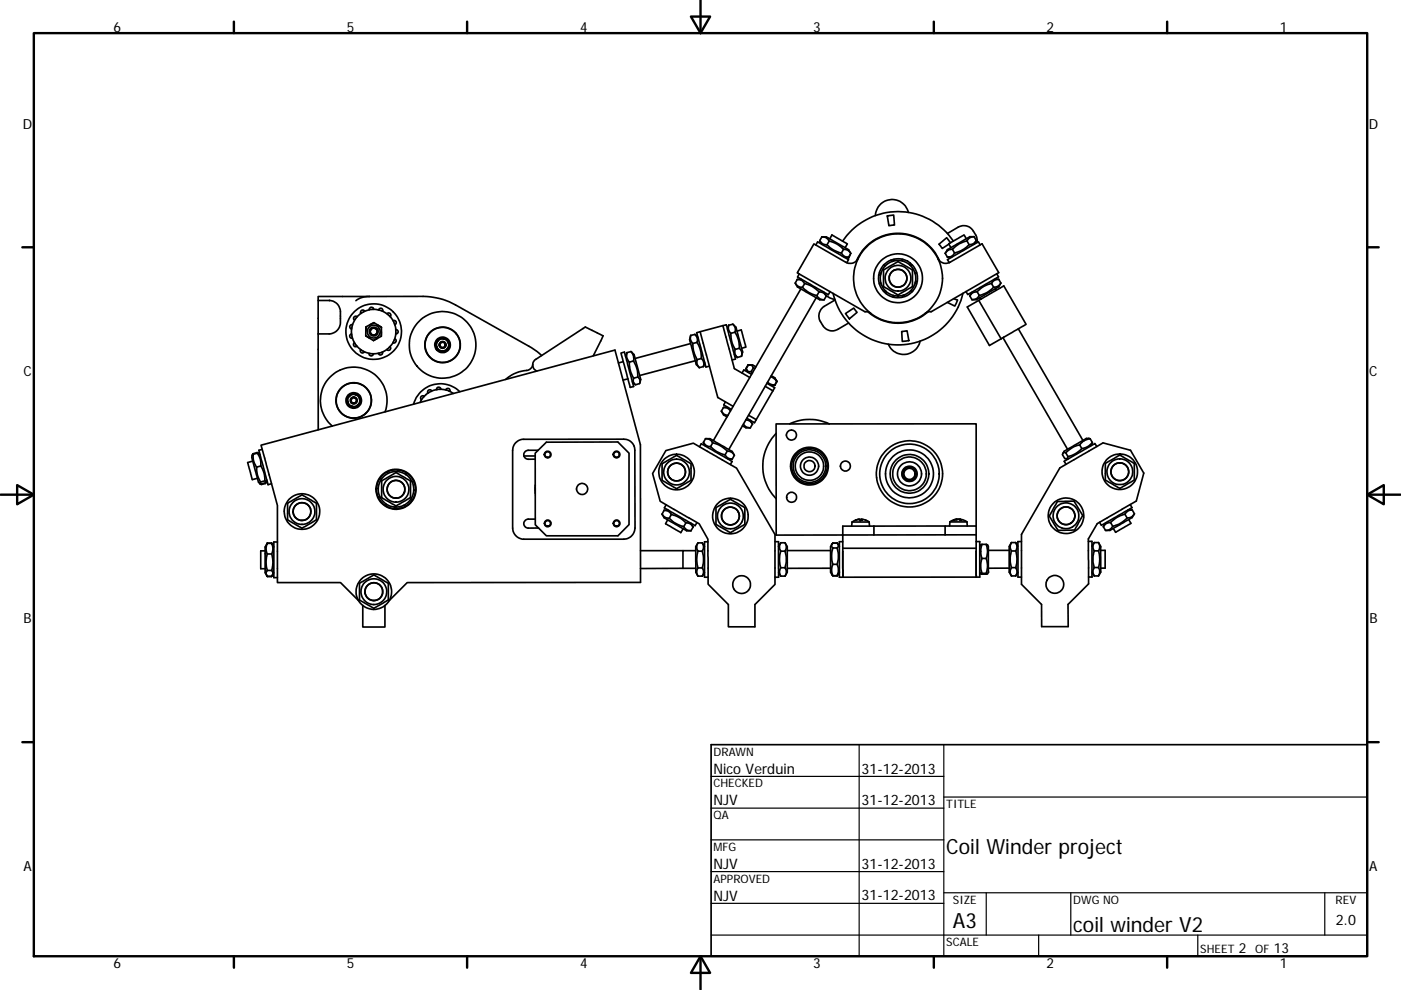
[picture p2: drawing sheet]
<svg xmlns="http://www.w3.org/2000/svg" width="297mm" height="210mm" viewBox="0 0 297 210" stroke-linecap="round" stroke-linejoin="round" font-family="sans-serif">
<g fill="none" stroke="#000" stroke-width=".36">
<path d="M169 59.3a1.53 1.53 0 0 1 1.6 .9M169 59.3h1M169 59.3l-.4 .7M169.5 58.1l-.4 .7 3.2 1.8 3.3 1.9 .4-.7M173 52l.4-.7 1.6 .9 4.9 2.9-.4 .6M173.8 51l.6 .7 .9 .2M173.8 51l.5 .8M174.2 50.2l1.1 .1 4.6 2.7 .5 .8M174.2 50.2l-.4 .8M174.2 50.2h.2a1.49 1.49 0 0 1 1.4 .9M175.3 51.9l.4 .3a5.9 5.9 0 0 0 2.7 1.5M175.8 51.1l-.5 .8"/>
<path d="M175.8 51.1l1.7 .7 1.4 1.1M175.9 50.7l.5-.9 3 1.8 .3 .1-.5 .9M178.4 53.7l.1 .2a1.54 1.54 0 0 0 1.4 .7M178.9 52.9l-.5 .8M178.9 52.9h.2a1.55 1.55 0 0 1 1.3 .9M179 54.6h.9M180.3 54l-.5 1M180.4 53.8l-.5 .8M181.6 55.3a9.6 9.6 0 0 1 8.8-5.8 9.6 9.6 0 0 1 8.8 5.8M182 54.8a1.89 1.89 0 0 1-2.7 .8l-6.7-3.9-3.6 6.2 14.3 8.2h.7l.6 .4M186.5 57.8l.3 .3M186.7 58.3l-.4 .1"/>
<path d="M187.3 56.3l.4 .1M187.3 57.3l2.7-1.6a.48 .48 0 0 1 .8 0l2.2 1.3a.61 .61 0 0 1 .5 1v2.3a.61 .61 0 0 1-.7 .9l-2 1.1a.48 .48 0 0 1-.8 0l-2.2-1.3a.62 .62 0 0 1-.5-.9zM187.4 56.1l.1 .2M188.1 45.8l1.4-.2 .1 2.1-1.1 .2zM188.9 55.2l.3 .3M189.5 55l-.1 .4M191.2 55l.2 .4M191.4 55l-.1 .1M192.6 45.1a3.5 3.5 0 0 0-3.8-2.8 3.5 3.5 0 0 0-3.2 3.4M193 55.8l-.1 .4M193.5 56.3h-.5M194 60l.3 .3"/>
<path d="M194.2 57.9h.2M194.3 57.7l-.3 .3M194.5 59.6l-.4 .2M198.8 54.8a1.89 1.89 0 0 0 2.7 .8l6.7-3.9 3.5 6.1-14.2 8.3h-.7l-.6 .4M200.4 53.7l.5 .8M200.9 49.5l2.3-1.3a2.33 2.33 0 0 1 3.2 .8l.7 1.3v1.2M200.9 54.5h.9M201.5 51.5l-.8-1.1-1.6 1.4 .7 .9 1.4-.9M201.9 52.9h-.1a1.62 1.62 0 0 0-1.4 .8M201.9 52.9l.5 .8M202.1 51.1a14.1 14.1 0 0 0-23.5 .1M202.4 53.7l-.2 .3a1.36 1.36 0 0 1-1.3 .5"/>
<path d="M204.9 50.7l-.5-.9-3.3 1.9 .5 .8M205 51.1l-.5 .1a6.3 6.3 0 0 0-2.6 1.7M205 51.1l.5 .8M205.5 51.9l-1.8 1.3-1.3 .5M206.5 50.2h-.9l-4.7 2.7-.5 .8M206.5 50.2l-.8 .2-.7 .7M206.5 50.2l.5 .8M207 51l-.5 .8M207 51l-.2 .2a1.53 1.53 0 0 1-1.3 .7M207.8 51.9l-.4-.6-6.2 3.6-.3 .2 .4 .6M210.8 59.2h.9M211.3 58.1l.4 .6-1.6 1-4.9 2.8-.4-.7"/>
<path d="M211.7 59.2l-.5 .1a1.45 1.45 0 0 0-1 .8M211.7 59.2l.5 .8M67.5 70.8v20.4M69.8 63.7h-2.3v7.1M69.9 63.7h-.1a2.72 2.72 0 0 1 2.4 3.3 3.8 3.8 0 0 1-1 3.3l-1.1 .5h-2.6M74.5 70.8a.47 .47 0 0 0-.3 .6 .47 .47 0 0 0 .5 .3M74.8 68.9a.48 .48 0 0 0-.6 .3 .48 .48 0 0 0 .4 .6M75.1 72.7a.48 .48 0 0 0-.1 .6 .48 .48 0 0 0 .7 .1M75.7 67.2a.48 .48 0 0 0-.6 .1 .48 .48 0 0 0 .1 .6M76.5 74.1a.47 .47 0 0 0 .1 .7 .47 .47 0 0 0 .7-.2M77.3 66a.47 .47 0 0 0-.6-.2 .47 .47 0 0 0-.2 .7M77.6 69.3l1.7-.9 1.6 1v1.9l-1.7 .9-1.6-1z"/>
<path d="M77.6 71.2l.7 .5M77.6 69.3v1M78.2 74.9a.47 .47 0 0 0 .5 .6 .47 .47 0 0 0 .5-.5M78.3 62.9a3.9 3.9 0 0 0-2.8 .9M78.3 62.9h-10.8v.8M78.3 62.9h11.4a14.3 14.3 0 0 1 6.9 1.8l16.1 9.1 2.1 1.6M79.2 65.6a.47 .47 0 0 0-.5-.4 .47 .47 0 0 0-.4 .5M79.3 68.5l-.8 .4M80 71.8l-.8 .4M80.1 68.9l.8 .5M80.2 65.7a.49 .49 0 0 1 .6-.3 .49 .49 0 0 1 .4 .6M80.9 70.4l-.1 .9"/>
<path d="M81.1 74.7a.47 .47 0 0 1-.3 .6 .47 .47 0 0 1-.6-.4M82.1 66.5a.47 .47 0 0 1 .6 0 .47 .47 0 0 1 0 .7M82.7 73.5a.47 .47 0 0 1 0 .7 .47 .47 0 0 1-.7-.1M83.4 68a.47 .47 0 0 1 .6 .3 .47 .47 0 0 1-.3 .6M83.7 71.8a.48 .48 0 0 1 .2 .7 .48 .48 0 0 1-.6 .2M83.9 69.9a.48 .48 0 0 1 .5 .5 .48 .48 0 0 1-.5 .4M92.5 72.5v.2M92.6 73.5v.5l.3 .1M92.6 73.7l.2 .3a.73 .73 0 0 0 .9 .4M92.6 73.7l.5 .5 .6 .2M92.8 72.4l-.2 .3a.75 .75 0 0 0 0 1M92.8 72.4l-.3 .6 .1 .7"/>
<path d="M92.9 72.2l-.4 .3M93.2 71.8a1.5 1.5 0 0 0-.7 1.9 1.5 1.5 0 0 0 1.9 .8M93.2 71.8l-.4 .6M93.2 71.8l.8 .1M93.3 71.8l.6-.2 .8 .3M93.4 74.4l.5 .2 .3-.1M93.5 71.8l.3-.2 .4 .3M93.7 74.4l.7 .1M94 71.9h.7M94 71.9l-.7 .1-.5 .4M94 71.9l.4 .1 .6 .6M94.7 72l.5 .5 .1 .8"/>
<path d="M94.7 71.9l.3 .7M94.8 72.2l.3 .1v.6M94.9 73.9l-.8 .5h-.4M94.9 73.9l-.5 .6M95 72.6l.1 .3M95 72.6l.3 .7-.4 .6M95.1 72.9v.4l-.2 .6M95.2 73.5v.3M95.2 73.8l-.4 .3M95.3 73.3l-.3 .8-.6 .4M113 77.3a1.62 1.62 0 0 1-1.9 1.3 7.4 7.4 0 0 0-3.9 1.9M125.8 75.5l2.1-4.3-3.8-1.8-10.5 6.8a1.42 1.42 0 0 0 .2 2.5"/>
<path d="M131.7 74.9l.7-.2 1.9 7.3-.7 .2v-.1zM132.1 76.7l-1 .3M132.9 74.8l-.3 .9M132.9 74.8v1.1l.5 .9M133.4 76.8l.1 1.4 .8 2M133.8 74.6l.6 .6 .3 .9 1.1 4.4-.1 .7M133.8 74.6l.5 .9v1.1M133.8 74.6l-.9 .2M134.3 76.6l.3 .4a5.1 5.1 0 0 1 .6 3M134.3 76.6l-.9 .2M135.2 80l.5 .6v.7l-1 .3-.1-.1a1.05 1.05 0 0 1-.3-1.3M135.2 80l-.9 .2"/>
<path d="M146.4 72.9l-11.7 3.1M146.4 71.1l-.2 .9 .1 .3 1.3 5 .7 .7M146.4 71.1v1l.5 .8M146.9 72.9l.2 1.7 .7 1.7M147.3 70.9l.3 .3a1.46 1.46 0 0 1 .2 1.4M147.3 70.9l-.9 .2M147.3 70.9l.7 .7M147.4 76.5l-11.8 3.2M147.8 72.6l.1 .3a5.6 5.6 0 0 1 .8 3.1M147.8 72.6l-.9 .3M147.8 76.3v.9l.5 .8M148.4 70.4l-.7 .2 1.6 6 .4 1.3 .7-.2"/>
<path d="M148.4 70.4l3.8 13.9 3.2 1.9M148.7 76l.2 .3a1.45 1.45 0 0 1 .3 1.4M148.7 76l-.9 .3M149.2 77.7l-.9 .3M149.4 76.8l-.2 .9M153.3 69.1l.7-.2 .1 .3 1.8 6.9-.7 .2M153.3 69.1l2.4 9.1 3.3 1.9M153.3 69.1l-4.9 1.3M154.5 69l-.2 .9M154.5 69v.9l.5 .8M155 70.7v.5a5.3 5.3 0 0 0 .9 2.9M155.4 68.8l.5 .7-.1 1"/>
<path d="M155.4 68.8l-.9 .2M155.4 68.8l.6 .6 1.4 5 .1 .3-.3 .9M155.7 75.2l.6 .6M155.8 70.5a5.6 5.6 0 0 1 1 3.4M155.8 70.5l-.8 .2M155.9 74.1a1.48 1.48 0 0 0 .4 1.7M156.3 70.2l.9-.2 1 3.6-1 .3M156.8 73.9v.1a1.38 1.38 0 0 1 .4 1.6M156.8 73.9l-.9 .2M157.2 75.6l-.9 .2M157.3 79.1l.4-.6 1.6 .9M158.2 78.2v.1"/>
<path d="M158.2 78.2l.4 .8M159.3 78.8l.3 .3M159.7 78l-.4 .8M159.7 78l.4 .1M159.7 78l-.1-.2a.75 .75 0 0 0-.9-.4l-.5 .9 .4 .4 .7 .1M160.3 77.8l-.7-.4h-1l-.4 .8M163.4 79.9l.5 .2 .8 .8M163.5 79.7l.8 .4 .3 .5M168.6 60l.6 .7 .9 .2M168.6 60l.5 .9 1.8 1 2.8 1.7h1M169.8 61.3l-18.6 32.2M170.1 60.9l1.4 1.2 1.7 .6"/>
<path d="M170.6 60.2l1.7 .6 1.3 1.1M170.6 60.2l-.5 .7M173.1 63.1l-18.6 32.3M173.2 62.7a1.55 1.55 0 0 0 1.5 .9M173.6 61.9h.3a1.51 1.51 0 0 1 1.3 .9M173.6 61.9l-.4 .8M174.7 62l.5 .8M175 62.5l.9 .7 1.1 .3M175.2 62.8l-.5 .8M177 63.6l-2.3 1.4a2.37 2.37 0 0 0-.8 3.2l.5 .8a2.34 2.34 0 0 0 3.2 .8l2.3-1.3M179.3 66.5l1.7-1.2 .7 1-1.6 1.3zM184.1 66.2a9.5 9.5 0 0 0 12.6 0"/>
<path d="M186.4 60.1l.2 .1M186.8 60l-.3 .3M187.7 61.7l-.4 .1M187.9 61.8l-.1 .5M189.4 62.7l.2 .4M189.5 62.9l-.1 .1M191.2 70.3l1.1-.1 .4 2-1.4 .2zM191.4 62.7l-.1 .4M191.6 62.6l.3 .3M193.1 61.7l.4 .1M193.3 61.7v.2M195.1 72.4a3.5 3.5 0 0 1-3.2 2.8 3.5 3.5 0 0 1-3.6-2.2"/>
<path d="M202.2 63.4l.8 .2-.6 1.3-1.6-.8M204.2 62.2a14.1 14.1 0 0 1-13.8 11 14.1 14.1 0 0 1-13.8-11M205.1 65.1l7.7-4.5 4.7 8.2-7.7 4.5zM205.6 62.8l.5 .8M206.1 62l-.5 .8M207.2 61.9h-.2a1.55 1.55 0 0 0-1.4 .9M207.2 61.9l.4 .8M207.5 63.7l4.8 8.2M207.6 62.7v.1a1.63 1.63 0 0 1-1.5 .8M207.7 63.1l.2 .4M210.2 60.1l-.5 .2a5.7 5.7 0 0 0-2.5 1.6M210.2 60.1l.5 .8"/>
<path d="M210.7 60.9l-1.4 1.1-1.7 .7M211 61.2l.2 .4M212.2 60l-.5 .8-1 .6-3.7 2.2h-.9M212.2 60l-.6 .7-.9 .2M212.7 71.6l13.7 23.7M215.9 69.7l13.7 23.7M53.5 96.6l-.1 .7 1.4 4.9 .3 .4M53.6 97.8l-1.1 .3 .2 .7 .8 2.9 1.1-.2M53.7 96.2l-.1 .2M53.7 96.2l-.2 .4M53.7 96.4v.2a3.6 3.6 0 0 0 .7 2.5M53.7 96.4l-.2 .2"/>
<path d="M54.4 99.1l.2 1.6 .7 1.5M54.5 96l.1 .1M54.5 96l-.8 .2M54.5 96l.3 .2M54.6 96.1l-.9 .3M54.6 96.1l.2 .1M54.6 96.1l.2 .4a3.8 3.8 0 0 1 .5 2.3M54.8 96.2l.4 .3M55.3 98.8l.7 1.6 .2 1.6M55.3 98.8l-.9 .3M55.6 95.3l-.7 .2 1.3 5.1 .6 2.2 .8-.2M73.7 85.1v.6"/>
<path d="M73.7 84.2v.2M73.7 85.7l.2 .1M73.7 85.2l.4 .6 .5 .4M73.7 85.2l.2 .8M73.9 86l.7 .2M74.1 84a.74 .74 0 0 0-.4 1.2M74.1 84l-.4 .6v.6M74.2 83.9l-.5 .3M74.5 86.1l.5 .3 .2-.1M74.6 83.5a1.5 1.5 0 0 0-.7 2.5M74.7 83.5l.7 .2M74.7 83.5l-.6 .5"/>
<path d="M74.7 83.5h.8l.6 .4M74.8 83.5l.2-.1 .5 .4M75.4 83.7l.7 .2M75.4 83.7l.7 .5 .2 .4M75.4 83.7h-.7l-.6 .3M75.9 85.9a.75 .75 0 0 1-1.3 .3M75.9 85.9l-.6 .3h-.7M76.1 83.9l.2 .7M76.1 83.9l.4 .8-.1 .6M76.1 84.1l.2 .1M76.3 84.6l-.1 .7-.3 .6M76.3 84.6l.1 .8"/>
<path d="M76.3 84.2v.6M76.3 85.5v.2l-.5 .3M76.4 85.4l-.5 .5M76.4 85.4a1.5 1.5 0 0 1-2.5 .6M81.6 87.4a7.1 7.1 0 0 0-8.4-9.3 7.1 7.1 0 0 0-2.8 12.3M84.5 99.7l-.3 .3M90 84.1a.47 .47 0 0 0-.7 0 .47 .47 0 0 0 .1 .7M91.5 82.9a.47 .47 0 0 0-.6-.2 .47 .47 0 0 0-.2 .7M93.5 82.6a.48 .48 0 0 0-.5-.5 .48 .48 0 0 0-.5 .6M94.5 82.7a.47 .47 0 0 1 .6-.3 .47 .47 0 0 1 .3 .6M96.1 83.4a4.7 4.7 0 0 0-7 1.9M97.5 83.1a5.9 5.9 0 0 0-9.8 2.6"/>
<path d="M109.4 93.9l.5-.4 .8-.3h21.5a2.31 2.31 0 0 1 2.4 2.3v16.5a2.42 2.42 0 0 1-2.3 2.4h-21.2a2.42 2.42 0 0 1-2.4-2.4v-16.5l.2-.9zM111.1 96.7h2.4M113.5 96.1l2.3-2.3 15.2-.1 2.4 2.4v15.2l-2.4 2.3h-15.2l-2.3-2.3zM114.1 95.5h-2.1a.95 .95 0 0 0-.9 1 .95 .95 0 0 0 .9 .9h1.5M133.1 80.3l-1 .3M134.1 81l.5 .5M140.4 98.4l2.6-1.6a.48 .48 0 0 1 .9 0l2.2 1.3a.61 .61 0 0 1 .4 1v2.3a.49 .49 0 0 1-.4 .7l-2.2 1.3a.48 .48 0 0 1-.9 0l-2.2-1.3a.61 .61 0 0 1-.4-.9zM141.2 95.6l5.8-1.6 9.2 5.3 8.1 14.1v10.6l-4.2 4.2v4.7h-5.7v-4.7l-4.3-4.3v-9.5l-1.9-3.3-8.2-4.8-1.6-5.9zM148.3 94.8l.4-.7 4.9 2.8 1.6 1-.3 .6M149.1 93.8l.5 .8M149.1 93.8l.7 .7 .9 .2M149.6 93l-.5 .8"/>
<path d="M149.6 93h.9l4.8 2.8 .4 .8M149.6 93l.5 .1a1.45 1.45 0 0 1 1 .8M150.7 94.7l1.4 1.1 1.6 .7M151.1 93.9l-.4 .8M151.1 93.9l1.7 .7 1.4 1.1M152.9 87.2l.2 .2a1.42 1.42 0 0 0 1.3 .7M152.9 87.2l.5 .8 .8 .4M153.4 86.4h.9M153.4 86.4h.1a1.5 1.5 0 0 1 1.4 .8M153.4 86.4l-.5 .8M153.7 96.5l.7 .7 .9 .2M153.8 85.2l-.3 .7 1.6 .9"/>
<path d="M154.2 95.7l-.5 .8M154.2 95.7l.9 .2 .6 .7M154.3 97.4h1M155.7 96.6l-.4 .8M157.4 90.3l.8 .4h.9M157.6 90l.6 .6 .9 .1M158.1 89l.1 .1a1.57 1.57 0 0 1 1.4 .8M158.3 88.7l1.7 1 .3-.7M158.7 88.1l1.6 .9M159.1 89.1l.5 .8M159.6 89.9l-.5 .8M162.2 81.9l1.7 1"/>
<path d="M162.6 81.3l1.7 .9-4 6.8M162.7 81.1l.7 .4 .9 .2M164.3 81.7h-.3M164.5 91.9a9.9 9.9 0 0 0 .1 13.9M164.6 80.6l.1 .3M164.6 80.8l.1 .1M164.7 80.9l-.4 .8M164.7 80.9l-.4 .8h-.9M166.7 92.3a1.07 1.07 0 0 1 1.5-1 1.07 1.07 0 0 1 .3 1.8 1.07 1.07 0 0 1-1.8-.6v-.2M167.4 89.9a9.9 9.9 0 0 1 8.4 0M224.7 99.3l9.2-5.4 5.8 1.6 2.8 4.9-1.6 5.9-8.3 4.8-1.8 3.2v9.5l-4.4 4.4 .1 4.7h-5.7v-4.7l-4.2-4.3v-10.6zM226 96l.4 .8"/>
<path d="M226 96h-.5l-.2 .4 .6 .9a.39 .39 0 0 0 .5-.5M226 97.3h.5M228.9 94.4l.5 .7M228.9 94.4a5.6 5.6 0 0 0-2.9 1.6M229.4 95.1l-.7 .7a4.8 4.8 0 0 1-2.3 1M230.3 93l-4.7 2.7-.2 .4M230.3 93l.8 .1M231.1 93.1l-.5 .1a2.69 2.69 0 0 0-1.7 1.2M231.1 93.1l.5 .8M231.6 93.9l-.4 .7M231.6 93.9l-1 .8-1.2 .4M232.5 94.7l-.4-.6-6.4 3.7 .3 .7"/>
<path d="M234.4 98.3l2.6-1.5a.63 .63 0 0 1 1 .1l2.1 1.1a.49 .49 0 0 1 .4 .8v2.5a.48 .48 0 0 1-.4 .8l-2.3 1.3a.61 .61 0 0 1-1-.2l-2-1.1a.48 .48 0 0 1-.4-.8zM55.1 102.6h.1M56.2 102l-.9 .2M56.2 102l.2 .1v.2l-1.1 .3a.21 .21 0 0 1-.3-.1 .21 .21 0 0 1 .3-.3M56.2 116.8h-.9v3.8h.9M56.4 102.2v.1M56.4 102.2l-.1 .4-.9 .2-.3-.2M56.5 115.5l-.3 .5v5.5l.5 .8M56.6 101.8l-.2 .4M56.7 115.2h.9M56.7 115.2l-.2 .3M56.7 115.2l-.1 .2"/>
<path d="M56.7 115.3l-.3 1.1 .3 1.1M56.7 117.5l-.3 1.8 .3 1.7M56.7 115.3l-.2 .2M56.7 115.3h.9M56.7 117.5h.9M57.6 115.2l.1 .3M57.6 115.2l.1 .2M57.6 115.3l.1 .2M57.6 115.3l.3 1.1-.3 1.1M57.6 117.5l.3 1.8-.3 1.7M57.7 115.5l.4 .5M58.8 115h-.7v7.5h.7"/>
<path d="M61 106.7l2.6-1.5a.48 .48 0 0 1 .8 0l2.3 1.3a.59 .59 0 0 1 .4 .9v2.4a.49 .49 0 0 1-.4 .7l-2.3 1.3a.48 .48 0 0 1-.8 0l-2.2-1.3a.61 .61 0 0 1-.4-.9zM80.2 105.4h.4M80.2 103.5l-.4 .2M80.7 101.3l.1 .4M80.9 102l2.6-1.5a.48 .48 0 0 1 .9 0l2.2 1.2a.62 .62 0 0 1 .4 1v2.4a.5 .5 0 0 1-.4 .7l-2.2 1.3a.48 .48 0 0 1-.9 0l-2.2-1.3a.61 .61 0 0 1-.4-1zM81.8 106.9v.4M82 100.2l.3 .2M83.7 107.5l-.2 .4M85.6 107.2l.4 .2M86.1 100.2v.5M87.1 105.9l.2 .4M87.3 102.1l.5 .1"/>
<path d="M88.1 103.8l-.4 .2M113.5 102.9v1.7M113.5 110.1h-1.5a.95 .95 0 0 0-.9 1 .95 .95 0 0 0 .9 .9h2.2M135.8 116.8h9M140.4 109.1v.1a1.62 1.62 0 0 0 1.5 .7M140.4 109.1l.4 .7 4 2.3 .8 .5h.9M140.8 108.2l.1 .1a1.55 1.55 0 0 1 1.4 .8M140.8 108.2h.9M140.8 108.2l-.4 .9M141.2 107.1l-.3 .6 1.3 .8 5.1 3 .5-.7M141.6 110.3l-.4 .8 3.1 1.9 .5-.9M141.9 109.9l1 .9 2.1 .9"/>
<path d="M142.3 109.1l2.1 .9 1 .9M142.3 109.1l-.4 .8M145 111.7l.1 .2a1.53 1.53 0 0 0 1.4 .7M145.4 110.9h.2a1.59 1.59 0 0 1 1.4 .9M145.4 110.9l-.4 .8M146.5 111l.5 .8M147 111.8l-.5 .8M147.5 116.8h-2.7v3.7M148 115.1l-.5 .8v5.5l.5 .8M148 116.9l-.3 1.8 .3 1.8M148 115.1a1.54 1.54 0 0 0 0 1.8M148 115.1h.9"/>
<path d="M148 116.9h.9M148.9 115.1a1.59 1.59 0 0 1 0 1.8M148.9 115.1l.5 .8M148.9 116.9v.3a6 6 0 0 1 0 3.3M150.1 114.9h-.7v7.5h.7M151.8 107.7l2.6-1.5a.48 .48 0 0 1 .9 0l2.2 1.2a.62 .62 0 0 1 .4 1v2.3a.61 .61 0 0 1-.6 .9l-2 1.1a.48 .48 0 0 1-.9 0l-2.2-1.2a.62 .62 0 0 1-.4-1zM164.3 114.9h.8v6v1.5h-.8M165.5 115.1h.9M165.5 116.9h.9M165.5 115.1l-.4 .8M165.5 116.9a5.7 5.7 0 0 0 0 3.5M165.5 115.1l-.2 .7v.6l.2 .5"/>
<path d="M166.4 116.9a6 6 0 0 1 .1 3.5M166.4 115.1l.1 .2a1.53 1.53 0 0 1-.1 1.6M166.4 115.1l.5 .8v5.5l-.4 .8M166.9 116.8h9.2M176.4 115.4l-.3 .5v5.5l.3 .5M176.4 115.4h.1M176.6 115.2l-.2 .2M176.6 116.2l-.3-.4 .2-.5h1a.59 .59 0 0 1 0 .9M176.6 119.7l-.3 1.2 .3 1.2M176.6 116.2l-.3 1.8 .3 1.7M176.6 116.2h.9M176.6 119.7h.9"/>
<path d="M176.6 115.2h.1M176.6 115.2h.9M177.5 116.2v.3a5.7 5.7 0 0 1 0 3.2M177.5 115.2h.1M177.5 115.2l.1 .2M177.5 119.7v.2a2.82 2.82 0 0 1 0 2.2M177.6 115.4h.1M177.7 115.4l.3 .5M178.7 116.3v.7M178.7 116.3h28.3M178.7 117v5.4h28.3M178.7 114.9h-.7v7.5h.7v-5.4"/>
<path d="M180.7 110.7h3.6M180.7 110.7l-.1 .9M181.4 110.3h.1M181.4 110.3l-.7 .4M181.4 110.3l.7-.2h.2l.1 .2M182.2 110.1l-.8 .2M182.3 110.2l.1 .1M182.4 110.3h.4l-.1-.2h.2l1.4 .6M182.7 110.2v.1M182.7 110.1l-.1 .2M184.3 110.7l.1 .9M185.3 111.6h15.1v1.9"/>
<path d="M185.3 111.6h-6.6v4.7M185.3 111.6v1.9M185.9 101.3a7 7 0 0 1 9.1-7.5 7 7 0 0 1 2.8 11.5 7 7 0 0 1-11.6-2.4l-.3-1.6M200.4 111.6h6.6v1.8M201.4 110.7l-.1 .9M201.4 110.7h3.6M202.2 110.3l.7-.2zM202.8 110.1l-1.4 .6M202.9 110.1l.6 .2M203.2 110.1h.3v.2M203.5 110.3h.4l-.4-.2 .7 .2 .8 .4M205 110.7l.1 .9"/>
<path d="M207 116.3v6.1M207 113.4v2.9M207 111.6v-21.7h-42.5l.1 23.6 42.4-.1M207 114.9h.7v7.5h-.7M208.2 118.4l-.3 1.3 .3 1.9M208.2 115.5l-.3 1.5 .3 1.4M208.2 115.5l-.5 .4M208.2 115.5h.9M208.2 118.4h.9M209.1 115.5l.3 .1 .1 .3 .1 5.5-.2 .3M209.1 115.5l.3 1.5-.3 1.4M209.1 118.4l.3 1.6-.3 1.6"/>
<path d="M209.5 116.7h4.5M214.4 115.1l-.4 .8v5.5l.5 .8M214.4 116.9l-.2 .9a5.4 5.4 0 0 0 .3 2.6M214.4 115.1l-.2 .7 .2 1.1M214.4 115.1h.9M214.4 116.9h.9M215.3 115.1l.3 .9-.3 .9M215.3 116.9l.3 .9a5.1 5.1 0 0 1-.3 2.6M215.3 115.1l.5 .8M216.6 114.9h-.8v7.5h.8M224.2 106.4l3-.1a.49 .49 0 0 1 .8 .4l1.3 2.2a.47 .47 0 0 1 0 .8l-1.2 2.3a.47 .47 0 0 1-.7 .4l-3.1 .1-1.6-2.6a.89 .89 0 0 1 .2-1.3zM230.8 114.8h.7v7.6"/>
<path d="M232 116.8l-.1 .3a5.9 5.9 0 0 0 .1 3.3M232 115.1l-.1 .1a1.58 1.58 0 0 0 .1 1.6M232 115.1l-.5 .8M232 115.1h.9M232 116.8h.9M232.9 115.1l.3 .9-.3 .8M232.9 116.8l.3 1.8-.3 1.8M232.9 115.1l.5 .8v5.4l-.5 .9M233.4 116.7h.9v3.8h-.9M233.9 111.7l.5 .8M234.4 110.9l-.5 .8M235.5 110.8l-1.1 .3-.5 .6"/>
<path d="M235.5 110.8l.4 .8M235.9 111.6l-.1 .1a1.55 1.55 0 0 1-1.4 .8M238.5 109.1l-1.6 .6-1.4 1.1M238.5 109.1l.5 .8M239 109.9l-1.8 1.3-1.3 .4M239.1 108.2h1M239.3 110.2l.5 .8-.3 .2-3 1.7-.5-.8M239.6 107l.4 .7-6.5 3.7-.4-.6M240.1 108.2l-1 .2-.6 .7M240.1 108.2l.4 .8M240.5 109l-.5 .8-4.6 2.7h-1M240.5 109l-.1 .2a1.58 1.58 0 0 1-1.4 .7"/>
<path d="M56.6 122.1l.1 .2M56.7 122.3h.9M56.7 121l-.3 .6 .3 .6h.9l.3-.6-.3-.6M56.7 121h.9M57.7 122.1l-.1 .2M58.1 121.5l-.5 .8M76 127.4l-3.8-3.8h-13.4v-16.4l-3.5-12.8 75.1-20.1 5.4 20v29.2l-49.5 .1-3.8 3.8M76.2 123.7l2.6-1.5a.48 .48 0 0 1 .9 0l2.2 1.3a.62 .62 0 0 1 .4 .9v2.4a.5 .5 0 0 1-.4 .7l-2.2 1.3a.48 .48 0 0 1-.9 0l-2.2-1.3a.61 .61 0 0 1-.4-.9zM76.9 128.4v4.6h4.7v-4.6M144.8 120.5h2.7M144.8 120.5l-9 .1M148 120.5l-.3 .8 .3 .9"/>
<path d="M148 120.5h.9M148 122.2h.9M148.9 120.5a1.58 1.58 0 0 1 0 1.7M149.4 121.4l-.5 .8M165.1 121.4l.4 .8M165.5 122.2h1M165.5 120.4h1M165.5 120.4l-.2 .9 .2 .9M166.5 120.4v.1a1.58 1.58 0 0 1 0 1.7M176.1 120.5h-9.2M176.4 121.9l.2 .2M176.4 121.9h.1"/>
<path d="M176.6 122.1h.9M177.7 121.9l-.2 .2M177.7 121.9h.1M178 121.4l-.3 .5M207.7 121.4l.2 .3M208.2 121.6l-.3 .1h1.5l-.3-.1M208.2 121.6h.9M214 120.5h-4.5M214.5 120.4l-.3 .7v.6l.3 .5M214.5 122.2h.8M214.5 120.4h.8M215.3 120.4l.3 .7v.6l-.3 .5"/>
<path d="M215.8 121.4l-.5 .8M230.8 122.4h.7M231.5 121.3l.5 .9M231.5 122.4h.1M232 120.4l-.1 .1a1.53 1.53 0 0 0 .1 1.7M232 120.4h.9M232 122.2h.9M232.9 120.4l.3 .9-.3 .9M150.8 157.9h139.1v44.9h-139.1z"/>
<circle cx="190.4" cy="59" r="1.89"/>
<circle cx="190.4" cy="59" r="9.4"/>
<circle cx="190.4" cy="59" r="4.1"/>
<circle cx="190.4" cy="59" r="2.72"/>
<circle cx="190.4" cy="59" r="3.8"/>
<circle cx="190.4" cy="59" r="5.2"/>
<circle cx="79.2" cy="70.3" r="4.7"/>
<circle cx="79.2" cy="70.3" r=".76"/>
<circle cx="79.2" cy="70.3" r="1.37"/>
<circle cx="79.2" cy="70.3" r=".94"/>
<circle cx="79.2" cy="70.3" r="5.9"/>
<circle cx="79.2" cy="70.3" r=".73"/>
<circle cx="93.8" cy="73.1" r="3.7"/>
<circle cx="93.8" cy="73.1" r=".71"/>
<circle cx="93.8" cy="73.1" r="7.1"/>
<circle cx="93.8" cy="73.2" r="3.8"/>
<circle cx="93.8" cy="73.1" r=".54"/>
<circle cx="93.8" cy="73.1" r="1.65"/>
<circle cx="93.8" cy="73.2" r=".7"/>
<circle cx="75" cy="84.9" r=".71"/>
<circle cx="75" cy="84.9" r="3.8"/>
<circle cx="75" cy="85" r="3.7"/>
<circle cx="75" cy="84.9" r="1.65"/>
<circle cx="75" cy="84.9" r=".55"/>
<circle cx="116.1" cy="96.4" r=".71"/>
<circle cx="116.1" cy="96.4" r=".59"/>
<circle cx="130.7" cy="96.4" r=".71"/>
<circle cx="130.7" cy="96.4" r=".59"/>
<circle cx="171.6" cy="98.9" r="3.8"/>
<circle cx="171.6" cy="98.9" r="3"/>
<circle cx="171.6" cy="98.9" r="4"/>
<circle cx="171.6" cy="98.9" r="1.18"/>
<circle cx="171.6" cy="98.9" r="3.5"/>
<circle cx="171.6" cy="98.9" r="1.93"/>
<circle cx="179.2" cy="98.8" r="1.05"/>
<circle cx="64" cy="108.5" r="2.73"/>
<circle cx="64" cy="108.5" r="3.8"/>
<circle cx="64" cy="108.5" r="1.89"/>
<circle cx="83.9" cy="103.8" r="4.1"/>
<circle cx="84" cy="103.8" r="2.72"/>
<circle cx="84" cy="103.8" r="4.2"/>
<circle cx="84" cy="103.8" r="3.8"/>
<circle cx="84" cy="103.8" r="1.88"/>
<circle cx="84" cy="103.8" r="1.89"/>
<circle cx="116.1" cy="111" r=".71"/>
<circle cx="116.1" cy="111" r=".6"/>
<circle cx="123.4" cy="103.7" r="1.18"/>
<circle cx="130.7" cy="111" r=".71"/>
<circle cx="130.7" cy="111" r=".59"/>
<circle cx="143.4" cy="100.1" r="3.8"/>
<circle cx="143.4" cy="100.1" r="1.88"/>
<circle cx="143.4" cy="100.1" r="2.73"/>
<circle cx="143.4" cy="100.1" r="1.89"/>
<circle cx="154.9" cy="109.4" r="3.8"/>
<circle cx="154.9" cy="109.4" r="2.73"/>
<circle cx="154.9" cy="109.4" r="1.88"/>
<circle cx="154.9" cy="109.5" r="1.89"/>
<circle cx="167.8" cy="105.5" r="1.06"/>
<circle cx="192.8" cy="100.5" r="1.63"/>
<circle cx="192.8" cy="100.5" r="6.3"/>
<circle cx="192.8" cy="100.5" r="4.1"/>
<circle cx="192.8" cy="100.5" r="2.56"/>
<circle cx="192.8" cy="100.5" r="1.41"/>
<circle cx="192.8" cy="100.5" r="5.1"/>
<circle cx="192.8" cy="100.5" r="1.18"/>
<circle cx="192.8" cy="100.5" r="3.6"/>
<circle cx="226" cy="109.4" r="2.73"/>
<circle cx="226" cy="109.4" r="1.88"/>
<circle cx="226" cy="109.4" r="3.8"/>
<circle cx="226" cy="109.4" r="1.87"/>
<circle cx="237.4" cy="100.1" r="3.8"/>
<circle cx="237.4" cy="100" r="2.74"/>
<circle cx="237.4" cy="100.1" r="1.88"/>
<circle cx="79.3" cy="125.5" r="3.8"/>
<circle cx="79.3" cy="125.5" r="2.73"/>
<circle cx="79.3" cy="125.5" r="1.9"/>
<circle cx="79.3" cy="125.5" r="1.89"/>
<circle cx="157.2" cy="124" r="1.88"/>
<circle cx="223.7" cy="124" r="1.87"/>
</g>
<g fill="#000">
<circle cx="182.4" cy="110.3" r=".18"/>
<circle cx="202.9" cy="110.1" r=".18"/>
</g>
<g fill="none" stroke="#000" stroke-width=".51">
<path d="M148.5 0v7M7.2 7h282.7v195.8h-282.7zM49.6 4.6v2.4M99 4.6v2.4M146.5 3.5h4.1l-2.1 3.5zM198 4.6v2.4M247.5 4.6v2.4M4.7 52.5h2.5M289.9 52.5h2.4M.1 104.9h7.1M3.6 102.9l3.6 2-3.6 2.1zM289.9 104.9l3.5-2v4.1z"/>
<path d="M289.9 104.9h7M4.7 157.4h2.5M289.9 157.4h2.4M49.6 202.8v2.5M99 202.8v2.5M148.5 202.8l2.1 3.6h-4.1zM148.5 202.8v7.1M198 202.8v2.5M247.5 202.8v2.5"/>
</g>
<g fill="none" stroke="#000" stroke-width=".25">
<path d="M182.2 157.9v44.9M200.1 157.9v44.9M150.8 164.7h49.3M150.8 171.4h49.3M150.8 178.1h49.3M200.1 169.1h89.8M150.8 184.9h49.3M150.8 191.6h49.3M150.8 198.3h139.1M200.1 189.4h89.8M209.1 189.4v8.9M220.2 198.3v4.5"/>
<path d="M227 189.4v8.9M254 198.3v4.5M280.9 189.4v8.9"/>
</g>
<g font-size="4.4">
<text x="200.6" y="181.2">Coil Winder project</text>
<text x="202" y="196.8">A3</text>
<text x="227.6" y="197.7">coil winder V2</text>
</g>
<g font-size="3.1">
<text x="151.3" y="164.1">Nico Verduin</text>
<text x="182.7" y="164.1">31-12-2013</text>
<text x="151.3" y="170.8">NJV</text>
<text x="182.7" y="170.8">31-12-2013</text>
<text x="151.3" y="184.3">NJV</text>
<text x="182.7" y="184.3">31-12-2013</text>
<text x="151.3" y="191">NJV</text>
<text x="182.7" y="191">31-12-2013</text>
<text x="283.2" y="196.3">2.0</text>
</g>
<g font-size="2.9">
<text x="24" y="6.8">6</text>
<text x="73.5" y="6.8">5</text>
<text x="123" y="6.8">4</text>
<text x="172.4" y="6.8">3</text>
<text x="221.9" y="6.8">2</text>
<text x="271.4" y="6.8">1</text>
<text x="4.8" y="27.3">D</text>
<text x="290.2" y="27.3">D</text>
<text x="4.9" y="79.8">C</text>
<text x="290.3" y="79.8">C</text>
<text x="5" y="132.2">B</text>
<text x="290.3" y="132.2">B</text>
<text x="4.9" y="184.7">A</text>
<text x="290.3" y="184.7">A</text>
<text x="262.7" y="202.2">2</text>
<text x="270.1" y="202.2">13</text>
<text x="24" y="205.2">6</text>
<text x="73.5" y="205.2">5</text>
<text x="123" y="205.2">4</text>
<text x="172.4" y="205.2">3</text>
<text x="221.9" y="205.2">2</text>
<text x="271.4" y="205.2">1</text>
</g>
<g font-size="2.5">
<text x="151.3" y="160.3">DRAWN</text>
<text x="151.3" y="167">CHECKED</text>
<text x="151.3" y="173.8">QA</text>
<text x="200.6" y="171.4">TITLE</text>
<text x="151.3" y="180.5">MFG</text>
<text x="151.3" y="187.2">APPROVED</text>
<text x="202.1" y="191.7">SIZE</text>
<text x="227.6" y="191.7">DWG NO</text>
<text x="283.2" y="191.7">REV</text>
<text x="200.6" y="200.7">SCALE</text>
<text x="254.5" y="202.2">SHEET</text>
<text x="266.1" y="202.2">OF</text>
</g>
</svg>
